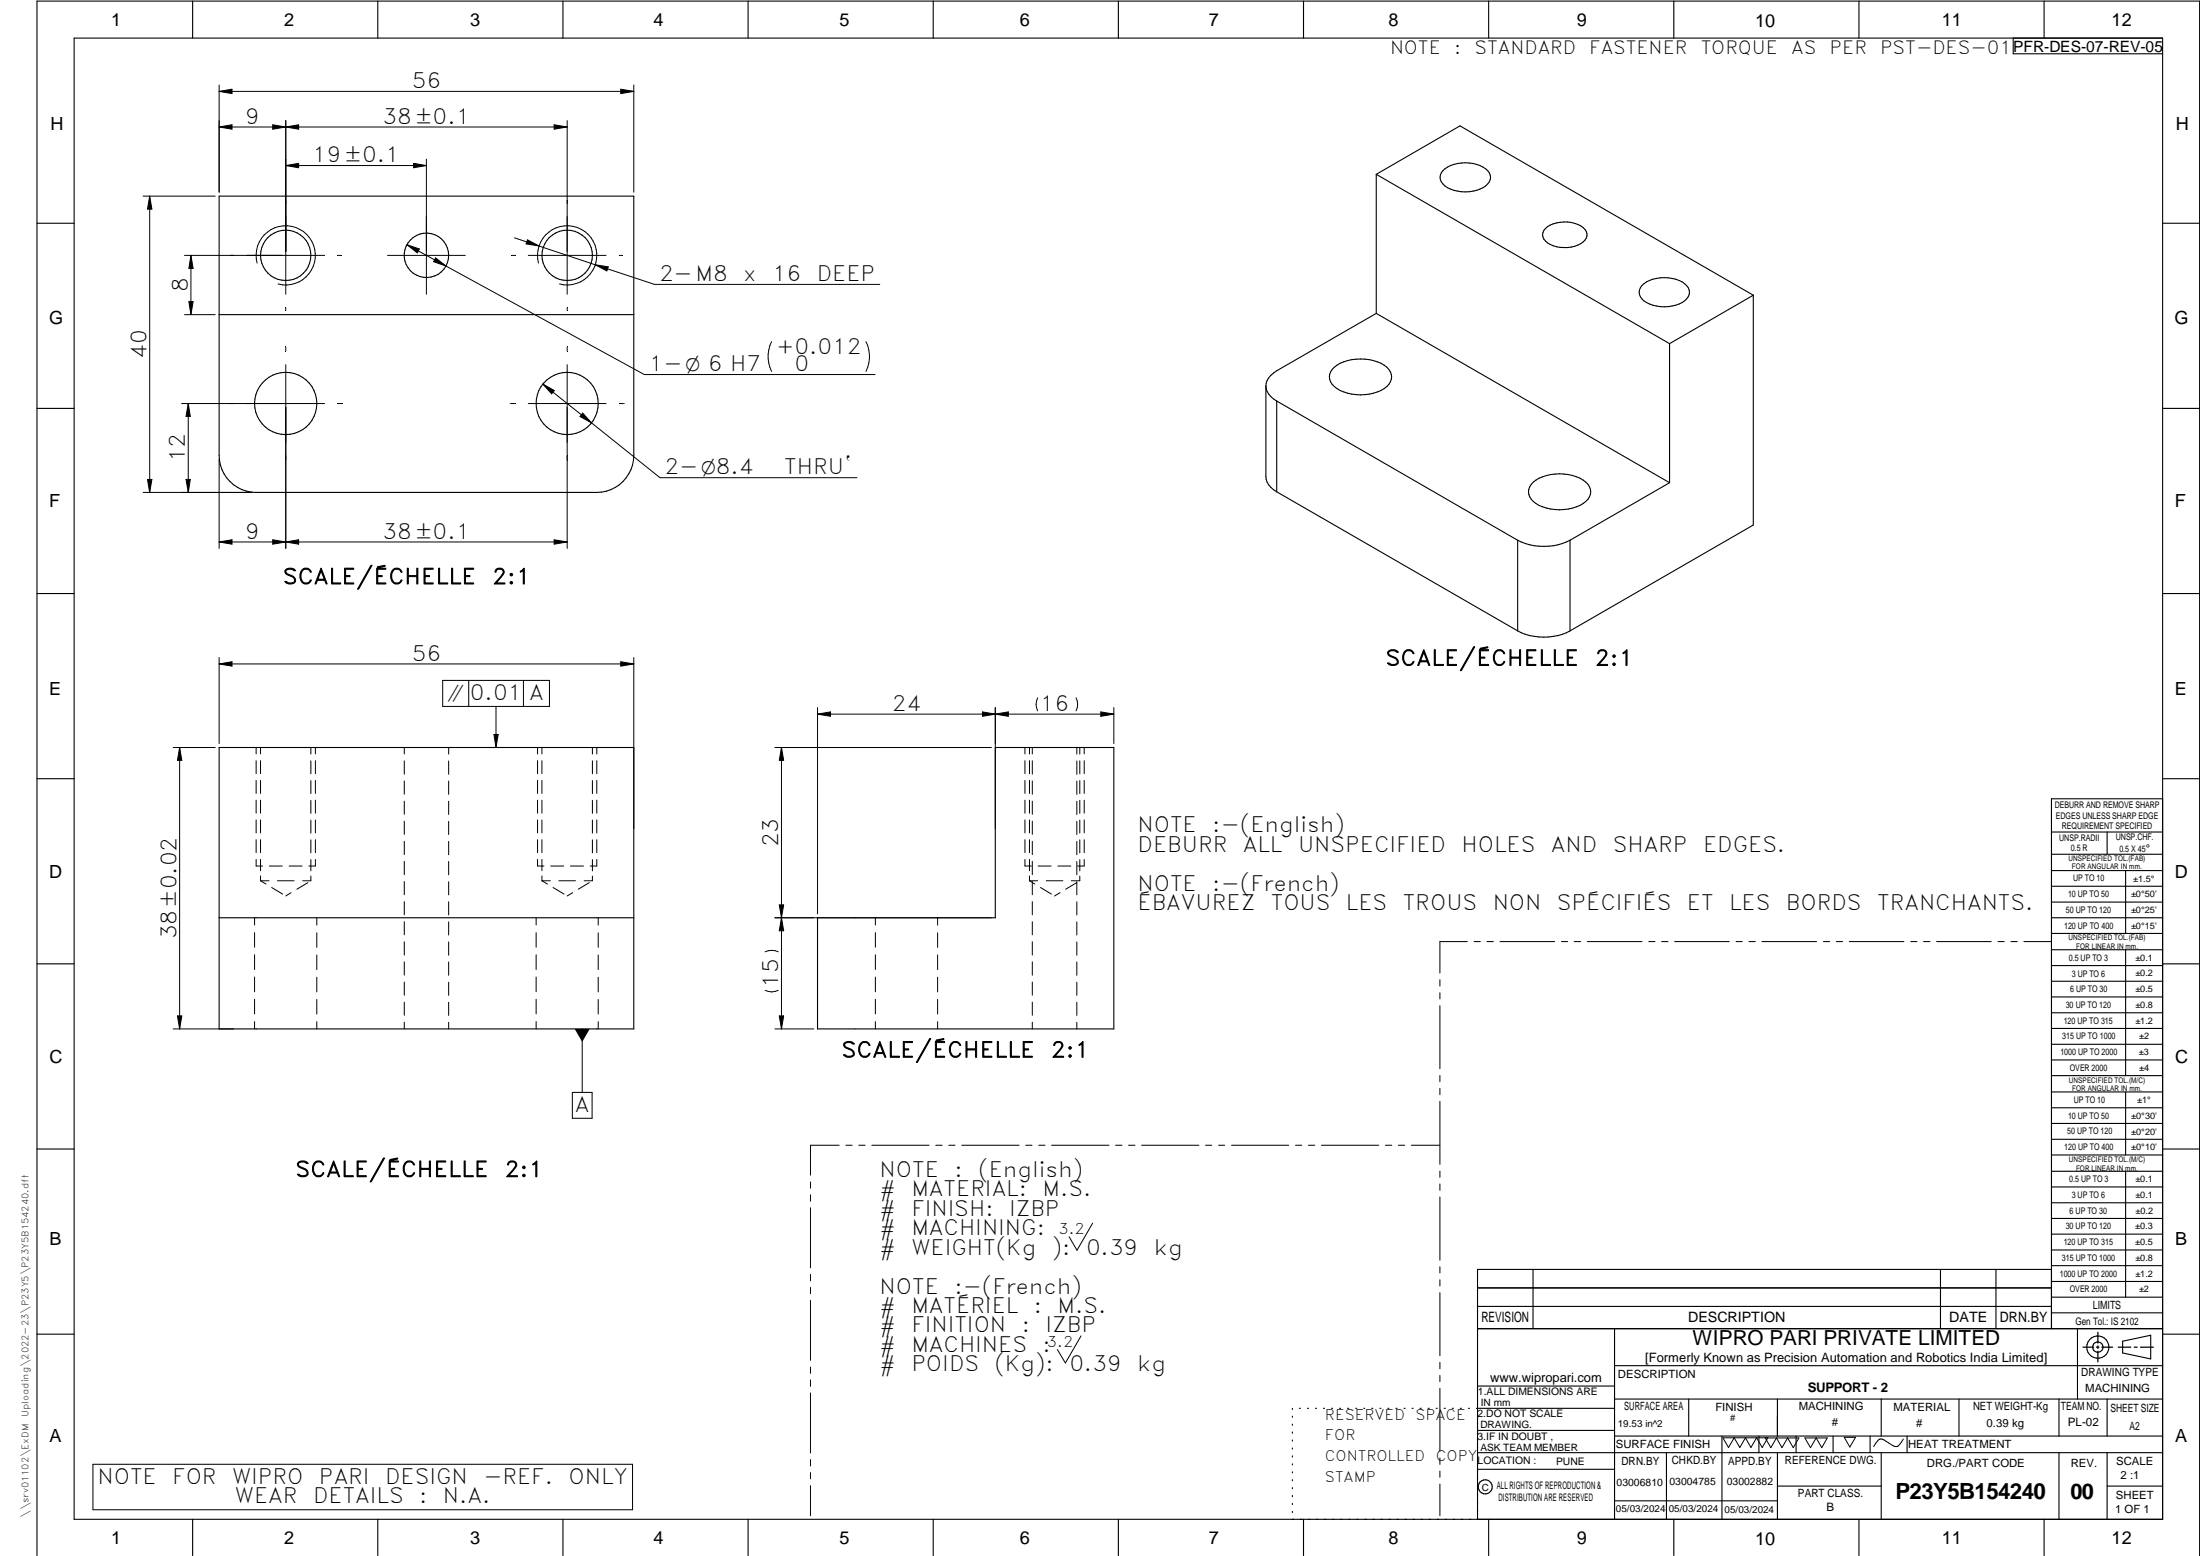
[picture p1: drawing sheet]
<svg xmlns="http://www.w3.org/2000/svg" width="594mm" height="420mm" viewBox="0 0 594 420" stroke-linecap="round" stroke-linejoin="round" font-family="sans-serif">
<g fill="none" stroke="#000" stroke-width=".3">
<path d="M20 10.3h564v400h-564zM52 .3v10M102 .3v10M152 .3v10M202 .3v10M252 .3v10M302 .3v10M352 .3v10M402 .3v10M452 .3v10M502 .3v10M543.6 10.3v4.2h40.4"/>
<path d="M552 .3v10M59.2 53h111.9v69.9a10 10 0 0 1-9.9 10.1h-92a10 10 0 0 1-10-10.1zM371.6 47.1v37.5M371.6 47.1l22.6-13.1 79.2 45.7M371.6 47.1l79.2 45.7M389.6 46.1a9.7 9.7 0 0 1 10.1-1.4 3.6 3.6 0 0 1 2.7 3.8 6.3 6.3 0 0 1-5.7 3.3 8.7 8.7 0 0 1-7.1-2.1 2.46 2.46 0 0 1 0-3.6zM10 60.3h10M417.3 61.7a8.5 8.5 0 0 1 10.7 .3 2.43 2.43 0 0 1-1.1 3.8 8.9 8.9 0 0 1-9.6-.7 2.22 2.22 0 0 1 0-3.4zM443.4 77.1a9.7 9.7 0 0 1 11.5-.5 2.68 2.68 0 0 1 0 4.6 9.9 9.9 0 0 1-11.5-.5 2.56 2.56 0 0 1 0-3.6zM473.4 79.7v62.1l-49.4 28.5M473.4 79.7l-22.6 13.1M584 60.3h10"/>
<path d="M59.2 85h111.9M359.7 99.7a11.5 11.5 0 0 1 11.2-2.3 6.3 6.3 0 0 1 4.8 3.7 4 4 0 0 1-2.8 4.4 12.8 12.8 0 0 1-12.6-1.1 3.2 3.2 0 0 1-.6-4.7zM371.6 84.6l-26.8 15.5a5.1 5.1 0 0 0-3 4.1M371.6 84.6l79.2 45.7M450.8 92.8v37.5M10 110.3h10M341.8 104.2a5 5 0 0 0 3 4.1M341.8 104.2v24.5a5 5 0 0 0 3 4.1M344.8 108.3l65 37.6M344.8 108.3v24.5M584 110.3h10M344.8 132.8l65 37.5"/>
<path d="M414.1 130.2a12.3 12.3 0 0 1 14.1 0 3.4 3.4 0 0 1-.7 5.8 12.5 12.5 0 0 1-13.4-.6 3.3 3.3 0 0 1 0-5.2zM450.8 130.3l-26.8 15.6M409.8 145.9v24.4M409.8 145.9a16 16 0 0 0 14.2 0M424 145.9v24.4M10 160.3h10M424 170.3a15.6 15.6 0 0 1-14.2 0M584 160.3h10M10 210.3h10M59.2 201.8h111.9v76h-111.9zM584 215.7h-30v143.1M584 210.3h10"/>
<path d="M554 224.7h30M554 230.7h30M554 235.1h30M554 239.3h30M569 224.7v6M574 235.1v17M59.2 247.8h111.9M220.8 247.8h48v-46h32v76h-80zM554 243.6h30M554 247.8h30M554 252.1h30M554 256.5h30"/>
<path d="M574 256.5v33.9M10 260.3h10M554 260.7h30M554 265h30M554 269.2h30M554 273.5h30M554 277.7h30M584 260.3h10M554 282h30M554 286.2h30M554 290.4h30M554 294.9h30"/>
<path d="M554 299.1h30M574 294.9v17M10 310.3h10M554 303.4h30M554 307.6h30M554 311.9h30M554 316.3h30M574 316.3v34M584 310.3h10M554 320.5h30M554 324.8h30M554 329h30"/>
<path d="M554 333.2h30M554 337.5h30M399 358.8h185M399 352.8h155M399 347.8h155M414 342.8v16M436 358.8v51.5M524 342.8v16M539 342.8v16M554 341.8h30M554 346h30M554 350.3h30"/>
<path d="M554 354.5h30M554 342.8h-155v67.5M561 358.8v19M10 360.3h10M399 374.3h37M436 368.8h148M436 377.8h148M456 377.8v10M480 377.8v10M508 377.8v10M529 377.8v10M556 377.8v10"/>
<path d="M569 377.8v10M573.2 362.2l7.6-1.6v6.3l-7.6-1.6zM584 360.3h10M349 380.3v.3M349 382.4v.3M349 384.6v.3M349 386.7v.3M349 388.8v.3M349 391v.3M349 393.1v.3M349 395.3v.3M349 397.4v.3"/>
<path d="M349 399.5v.3M350.9 380.3h.2M353.1 380.3h.2M355.2 380.3h.3M357.4 380.3h.3M359.6 380.3h.3M361.7 380.3h.3M363.9 380.3h.3M366.1 380.3h.3M368.3 380.3h.2M370.4 380.3h.3M372.6 380.3h.3"/>
<path d="M374.8 380.3h.3M376.9 380.3h.4M379.1 380.3h.3M381.3 380.3h.3M383.4 380.3h.4M385.6 380.3h.3M387.8 380.3h.3M390 380.3h.3M392.2 380.3h.3M394.3 380.3h.3M396.5 380.3h.3M398.7 380.3h37.3"/>
<path d="M399 386.2h37M399 396.7h37M436 387.8h148M450 392.3v18M465 387.8v22.5M475 387.8v4.5M480 392.3v18M485 387.8v4.5M495 387.8v4.5M505 387.8v4.5M508 392.3v18M515 387.8v4.5"/>
<path d="M556 392.3v18M569 392.3v18M584 392.3h-185M52 410.3v9.7M102 410.3v9.7M152 410.3v9.7M202 410.3v9.7M252 410.3v9.7M302 410.3v9.7M349 401.7v.3M349 403.8v.4M349 406v.3"/>
<path d="M349 408.1v.3M352 410.3v9.7M402 410.3v9.7M436 405.3h44M452 410.3v9.7M480 401.3h28M502 410.3v9.7M552 410.3v9.7M569 401.3h15M10 420v-419.7h584v419.7"/>
<circle cx="77.1" cy="69" r="6.8"/>
<circle cx="115.2" cy="68.9" r="6"/>
<circle cx="153.2" cy="69" r="6.8"/>
<circle cx="77.2" cy="109" r="8.4"/>
<circle cx="153.2" cy="109" r="8.4"/>
<circle cx="566.5" cy="363.8" r="2.99"/>
<circle cx="566.5" cy="363.7" r="1.41"/>
<circle cx="401.1" cy="401.5" r="1.9"/>
</g>
<path d="M566.5 359.7v3M562.5 363.8h2.9M566.1 363.8h.7M566.5 363.4v.7M566.5 364.9v2.8M567.6 363.8h2.9M572 363.8h3.4M576.3 363.8h.8M578 363.8h3.5" fill="none" stroke="#000" stroke-width=".34"/>
<g fill="none" stroke="#000" stroke-width=".27">
<path d="M59.2 34.3l3.4-.6v1.2zM59.2 22.9v29M59.2 24.7l3.4-.6v1.2zM59.2 24.7h111.9M59.2 34.3h94M73.7 33.7l6.9 1.2v-1.2l-6.9 1.2zM77.2 32.6v46.9M149.6 33.7l3.6 .6-3.6 .6zM153.2 32.6v46.9M167.6 24.1l3.5 .6-3.5 .6zM171.1 22.9v29M38.6 53h19.5"/>
<path d="M40.4 53l.6 3.5h-1.2zM40.4 53v80M77.2 44.7l3.4-.6v1.2zM77.2 44.7h37.9M111.7 44.1l3.4 .6-3.4 .6zM115.1 43v36.5M51.6 69l.5 3.5h-1.1zM51.6 69v16M69.4 71a8 8 0 0 1 7-10 8 8 0 0 1 8.7 8.6 8 8 0 0 1-10 7.1M87.7 69h-37.9M91.3 69h.7M104.6 69h21"/>
<path d="M109.9 66.1l64.1 35h62.3M109.9 66.1l3.3 1.1-.5 1.1zM117.6 69.6l2.8 2.2-3.3-1.1zM138.3 69h.7M138.9 64.2l21.8 7.3M142.4 64.8l3.2 1.6-3.5-.5zM142.7 69h21M145.6 66.4a8 8 0 0 0-.2 4.6M145.6 66.4a8 8 0 0 1 9.9-5.1 8 8 0 0 1 5.3 9.9 8 8 0 0 1-9.7 5.5M160.7 71.5l16 5.3h60.9M160.7 71.5l3.5 .6-.3 1.1zM167.3 69h.7"/>
<path d="M49.8 85h8.3M51 81.4h1.1l-.5 3.6zM77.2 83.1v.7M77.2 93.8v.9M77.2 98.5v49.6M153.2 83.1v.7M153.2 93.8v.9M153.2 98.5v49.6M208.4 92.2a9 9 0 0 0 0 8.1M233.8 92.2a9 9 0 0 1 0 8.1M49.1 109h38.6M50.8 109v24"/>
<path d="M50.8 109l.6 3.4h-1.2zM91.3 109h1M137.7 109h.1M138 109h1M142.7 109h21M146.6 103.7l13.1 10.5M146.6 103.7l3.1 1.8-.7 .8zM157.3 111.5l2.4 2.7-3.1-1.7zM159.7 114.2l18.5 14.8h53.2M167.3 109h1M168.5 109h.1M38.6 133h29.5"/>
<path d="M39.8 129.5h1.2l-.6 3.5zM50.2 129.5h1.2l-.6 3.5zM59.2 124v24.1M59.2 146.3l3.4-.5v1.1zM59.2 146.3h94M73.7 145.8l6.9 1.1v-1.1l-6.9 1.1zM149.6 145.8l3.6 .5-3.6 .6zM59.2 179.3l3.4-.6v1.2zM59.2 179.3h111.9M59.2 177.5v23.3M167.6 178.7l3.5 .6-3.5 .6zM171.1 177.5v46.3"/>
<path d="M119.5 183.7h28.9v7.1h-28.9zM126.6 183.7v7.1M133.4 198.3h1.1l-.6 3.5zM133.9 190.8v11M141.3 183.7v7.1M220.8 191.1v55.7M220.8 192.8l3.5-.6v1.2zM220.8 192.8h80M265.3 192.2v1.2l7-1.2v1.2zM268.8 191.1v32.7M280.2 188.4a3.9 3.9 0 0 0 0 3.5M290.6 188.4a3.9 3.9 0 0 1 0 3.5"/>
<path d="M297.3 192.2l3.5 .6-3.5 .6zM300.8 191.1v9.7M46.8 201.8h11.3M48.5 201.8l.6 3.5h-1.2zM48.5 201.8v76M69.2 201.8v1.8M69.2 205.4v3.5M69.2 210.7v3.5M69.2 216.1v3.5M70.4 201.8v1.8M70.4 205.4v3.5M70.4 210.7v3.5"/>
<path d="M70.4 216.1v3.5M83.9 201.8v1.8M83.9 205.4v3.6M83.9 210.8v3.5M83.9 216.1v3.5M85.2 201.8v1.8M85.2 205.4v3.5M85.2 210.7v3.5M85.2 216.1v3.5M109.2 201.8v1.8M109.2 205.4v3.6M109.2 210.9v3.6"/>
<path d="M109.2 216.3v3.6M121.2 201.8v1.8M121.2 205.5v3.6M121.2 210.9v3.6M121.2 216.4v3.5M145.2 201.8v1.8M145.2 205.4v3.5M145.2 210.7v3.5M145.2 216.1v3.5M146.3 201.8v1.8M146.3 205.4v3.5M146.3 210.7v3.5"/>
<path d="M146.3 216.1v3.5M160 201.8v1.8M160 205.4v3.6M160 210.8v3.5M160 216.1v3.5M161.2 201.8v1.8M161.2 205.4v3.5M161.2 210.7v3.5M161.2 216.1v3.5M209.2 201.8h58.5M211 201.8l.6 3.5h-1.2zM211 201.8v76"/>
<path d="M276.8 201.8v1.8M276.8 205.4v3.5M276.8 210.7v3.5M276.8 216.1v3.5M278 201.8v1.8M278 205.4v3.5M278 210.7v3.5M278 216.1v3.5M278.8 201.8v1.8M278.8 205.4v3.6M278.8 210.9v3.6M278.8 216.3v3.6"/>
<path d="M290.8 201.8v1.8M290.8 205.5v3.6M290.8 210.9v3.6M290.8 216.4v3.5M291.6 201.8v1.8M291.6 205.4v3.6M291.6 210.8v3.5M291.6 216.1v3.5M292.8 201.8v1.8M292.8 205.4v3.5M292.8 210.7v3.5M292.8 216.1v3.5"/>
<path d="M69.2 221.4v3.5M69.2 226.7v3.6M69.2 232.1v1.7h1.7M70.4 221.4v3.5M70.4 226.7v3.6M70.4 232.1v3M70.4 237.8l1.4 .9M70.4 237.8h2.2M70.4 236.5v1.3M72.7 233.8h3.5M73.4 239.6l2.9 1.8M74.9 237.8h4.5"/>
<path d="M78.1 233.8h3.5M83.1 238.3l-2.9 1.8M83.9 221.4v3.6M83.9 226.8v3.5M83.9 232.1v3.1M83.9 236.6v1.2h-2.2M85.2 221.4v3.5M85.2 226.7v3.6M85.2 232.1v1.7h-1.8M109.2 221.7v3.6M109.2 227.2v3.6M109.2 232.6v3.6"/>
<path d="M109.2 238v3.6M121.2 221.8v3.5M121.2 227.2v3.6M121.2 232.6v3.6M121.2 238.1v3.5M145.2 232.1v1.7h1.7M145.2 221.4v3.5M145.2 226.7v3.6M146.3 236.5v1.3M146.3 221.4v3.5M146.3 226.7v3.6M146.3 232.1v3"/>
<path d="M146.3 237.8l1.5 .9M146.3 237.8h2.3M148.7 233.8h3.5M149.3 239.6l3 1.8M150.9 237.8h4.5M154 233.8h3.6M159.1 238.3l-2.9 1.8M160 236.6v1.2h-2.3M160 221.4v3.6M160 226.8v3.5M160 232.1v3.1M161.2 232.1v1.7h-1.8"/>
<path d="M161.2 221.4v3.5M161.2 226.7v3.6M276.8 232.1v1.7h1.7M276.8 221.4v3.5M276.8 226.7v3.6M278 237.8h2.2M278 221.4v3.5M278 226.7v3.6M278 232.1v3M278 236.5v1.3M278 237.8l1.4 .9M278.8 221.7v3.6"/>
<path d="M278.8 227.2v3.6M278.8 232.6v3.6M278.8 238v3.6M280.3 233.8h3.5M281 239.6l2.9 1.8M282.5 237.8h4.5M285.7 233.8h3.5M290.7 238.3l-2.9 1.8M290.8 221.8v3.5M290.8 227.2v3.6M290.8 232.6v3.6M290.8 238.1v3.5"/>
<path d="M291.6 236.6v1.2h-2.3M291.6 221.4v3.6M291.6 226.8v3.5M291.6 232.1v3.1M292.8 232.1v1.7h-1.8M292.8 221.4v3.5M292.8 226.7v3.6M68.7 247.8v2M68.7 251.8v4M68.7 257.8v4M78.6 241l-1.4 .9M85.5 247.8v2"/>
<path d="M85.5 251.9v3.9M85.5 257.9v3.9M109.2 243.5v3.5M109.2 248.9v3.5M109.2 254.3v3.6M109.2 259.7v3.6M121.2 243.5v3.6M121.2 248.9v3.6M121.2 254.3v3.6M121.2 259.8v3.6M144.8 247.8v2M144.8 251.8v4"/>
<path d="M144.8 257.8v4M154.6 241l-1.4 .9M161.5 247.8v2M161.5 251.9v3.9M161.5 257.9v3.9M209.2 247.8h58.5M210.1 257a4.2 4.2 0 0 0-3.5 0M210.4 244.3h1.2l-.6 3.5zM211 247.8l.6 3.5h-1.2zM236.4 247.8v2M236.4 251.8v4M236.4 257.8v4"/>
<path d="M253.2 247.8v2M253.2 251.9v3.9M253.2 257.9v3.9M278.8 243.5v3.5M278.8 248.9v3.5M278.8 254.3v3.6M278.8 259.7v3.6M286.3 241l-1.5 .9M290.8 243.5v3.6M290.8 248.9v3.6M290.8 254.3v3.6M290.8 259.8v3.6"/>
<path d="M396.2 254.3h-7.4v8.5M398.1 254.3h1.6M401.5 254.3h1.8M405 254.3h14.8M421.6 254.3h1.7M425.1 254.3h1.7M428.6 254.3h14.8M445.2 254.3h1.7M448.7 254.3h1.7M452.2 254.3h14.8M468.8 254.3h1.7M472.3 254.3h1.7"/>
<path d="M475.8 254.3h14.8M492.4 254.3h1.7M495.8 254.3h1.8M499.4 254.3h14.7M516 254.3h1.6M519.4 254.3h1.8M522.9 254.3h14.8M539.5 254.3h1.7M543 254.3h1.7M546.5 254.3h7.4M46.8 277.8h16.3M47.9 274.3h1.2l-.6 3.5z"/>
<path d="M68.7 263.8v4M68.7 269.8v4M68.7 275.8v2M85.5 263.9v3.9M85.5 269.9v3.9M85.5 275.9v1.9M109.2 265.2v3.5M109.2 270.6v3.6M109.2 276v1.8M121.2 265.2v3.6M121.2 270.6v3.6M121.2 276.1v1.7"/>
<path d="M144.8 263.8v4M144.8 269.8v4M144.8 275.8v2M157.2 277.8v17.2M161.5 263.9v3.9M161.5 269.9v3.9M161.5 275.9v1.9M209.2 277.8h10.5M210.1 267.4a3.9 3.9 0 0 1-3.5 0M210.4 274.3h1.2l-.6 3.5zM236.4 263.8v4M236.4 269.8v4"/>
<path d="M236.4 275.8v2M253.2 263.9v3.9M253.2 269.9v3.9M253.2 275.9v1.9M278.8 265.2v3.5M278.8 270.6v3.6M278.8 276v1.8M290.8 265.2v3.6M290.8 270.6v3.6M290.8 276.1v1.7M388.8 264.5v1.8M388.8 268.1v1.6"/>
<path d="M388.8 271.6v17M154.6 295h5.3v7h-5.3zM388.8 290.4v1.7M388.8 293.9v1.7M388.8 297.4v17M218.9 319.2v1.6M226.6 309.2h-7.7v8.1M228.4 309.2h1.7M231.9 309.2h1.7M235.4 309.2h15.5M252.7 309.2h1.7M256.2 309.2h1.7"/>
<path d="M259.7 309.2h15.5M277 309.2h1.7M280.5 309.2h1.7M284 309.2h15.5M301.2 309.2h1.8M304.8 309.2h1.7M308.3 309.2h15.5M325.5 309.2h1.7M329.1 309.2h1.6M332.6 309.2h15.4M349.8 309.2h1.7M353.3 309.2h1.7"/>
<path d="M356.8 309.2h15.5M374.1 309.2h1.7M377.6 309.2h1.7M381.1 309.2h7.7M388.8 316.2v1.7M388.8 319.7v1.7M218.9 322.6v1.8M218.9 326.1v16.2M295.1 330.3l-4.3 7.3-2.1-3.6M388.8 323.2v17.1M218.9 344.1v1.8M218.9 347.6v1.7"/>
<path d="M218.9 351.2v16.1M388.8 342.1v1.6M388.8 345.6v1.7M388.8 349v17.1M218.9 369.1v1.7M218.9 372.6v1.8M218.9 376.1v16.2M291.9 360.7l-4.2 7.3-2.2-3.6M388.8 367.9v1.7M388.8 371.4v1.7M388.8 374.9v17M25.1 395.4h145.7v12.3h-145.7z"/>
<path d="M218.9 394.1v1.8M218.9 397.6v1.7M388.8 393.7v1.7M388.8 397.2v1.7M465.2 388.2h12.2l-1.5 2.7-1.6-2.7-1.5 2.7-1.5-2.7-1.5 2.7-1.5-2.7-1.5 2.7zM476.7 388.3h9.1l-1.6 2.6-1.5-2.6-1.5 2.6-1.5-2.6-1.5 2.6zM487.4 388.3h6l-1.5 2.6-1.5-2.6-1.5 2.6zM498 388.1h3.1l-1.6 2.6zM514 388.6l-1.1 1.5a1.2 1.2 0 0 1-1.8 .3l-1.8-1.2a1.55 1.55 0 0 0-1.6-.6 1.55 1.55 0 0 0-1.2 1.1l-.5 .9M218.9 401.2v8.1M388.8 400.7v8.6"/>
</g>
<g fill="#000">
<path d="M59.2 24.7l3.4-.6v1.2zM59.2 34.3l3.4-.6v1.2zM73.7 33.7l3.5 .6-3.5 .6zM77.2 34.3l3.4-.6v1.2zM149.6 33.7l3.6 .6-3.6 .6zM167.6 24.1l3.5 .6-3.5 .6zM40.4 53l.6 3.5h-1.2zM77.2 44.7l3.4-.6v1.2zM111.7 44.1l3.4 .6-3.4 .6zM51.6 69l.5 3.5h-1.1zM109.9 66.1l3.3 1.1-.5 1.1zM117.6 69.6l2.8 2.2-3.3-1.1z"/>
<path d="M142.4 64.8l3.2 1.6-3.5-.5zM160.7 71.5l3.5 .6-.3 1.1zM51 81.4h1.1l-.5 3.6zM50.8 109l.6 3.4h-1.2zM146.6 103.7l3.1 1.8-.7 .8zM157.3 111.5l2.4 2.7-3.1-1.7zM39.8 129.5h1.2l-.6 3.5zM50.2 129.5h1.2l-.6 3.5zM59.2 146.3l3.4-.5v1.1zM73.7 145.8l3.5 .5-3.5 .6zM77.2 146.3l3.4-.5v1.1zM149.6 145.8l3.6 .5-3.6 .6z"/>
<path d="M59.2 179.3l3.4-.6v1.2zM167.6 178.7l3.5 .6-3.5 .6zM133.4 198.3h1.1l-.6 3.5zM220.8 192.8l3.5-.6v1.2zM265.3 192.2l3.5 .6-3.5 .6zM268.8 192.8l3.5-.6v1.2zM297.3 192.2l3.5 .6-3.5 .6zM48.5 201.8l.6 3.5h-1.2zM211 201.8l.6 3.5h-1.2zM211 247.8l.6 3.5h-1.2zM210.4 244.3h1.2l-.6 3.5zM47.9 274.3h1.2l-.6 3.5z"/>
<path d="M155.2 277.8h4.1l-2.1 3.5zM210.4 274.3h1.2l-.6 3.5z"/>
</g>
<text font-size="6" x="511.8" y="404.8">P23Y5B154240</text>
<text font-size="5.9" x="559.1" y="404.7">00</text>
<g font-size="5.7">
<text x="111.2" y="23.8">56</text>
<text x="66.2" y="33.4">9</text>
<text x="103.3" y="33.4">38±0.1</text>
<text x="84.3" y="43.8">19±0.1</text>
<text x="178" y="75.9">2-M8</text>
<text x="200.7" y="75.9">x</text>
<text x="208.5" y="75.9">16</text>
<text x="220.5" y="75.9">DEEP</text>
<text x="50.7" y="78.9" transform="rotate(-90 50.7 78.9)">8</text>
<text x="209.6" y="95.7">+0.012</text>
<text x="39.5" y="96.9" transform="rotate(-90 39.5 96.9)">40</text>
<text x="175.2" y="100.3">1-O 6 H7</text>
<text x="214.5" y="100.3">0</text>
<text x="49.9" y="124.9" transform="rotate(-90 49.9 124.9)">12</text>
<text x="179.4" y="128.1">2-O8.4</text>
<text x="211.8" y="128.1">THRU`</text>
<text x="66.2" y="145.5">9</text>
<text x="103.3" y="145.5">38±0.1</text>
<text x="76.4" y="157.7">SCALE/ÉCHELLE</text>
<text x="132.9" y="157.7">2:1</text>
<text x="111.2" y="178.4">56</text>
<text x="374.1" y="179.7">SCALE/ÉCHELLE</text>
<text x="430.7" y="179.7">2:1</text>
<text x="126.9" y="189">0.01 A</text>
<text x="240.8" y="191.9">24</text>
<text x="280.8" y="191.9">16</text>
<text x="307.2" y="224.8">NOTE</text>
<text x="327.3" y="224.8">:-(English)</text>
<text x="210.1" y="228.8" transform="rotate(-90 210.1 228.8)">23</text>
<text x="307.2" y="230">DEBURR</text>
<text x="335.6" y="230">ALL</text>
<text x="350.5" y="230">UNSPECIFIED</text>
<text x="394.6" y="230">HOLES</text>
<text x="418.8" y="230">AND</text>
<text x="435.5" y="230">SHARP</text>
<text x="459.9" y="230">EDGES.</text>
<text x="307.2" y="240.5">NOTE</text>
<text x="307.2" y="245.8">ÉBAVUREZ</text>
<text x="327.3" y="240.5">:-(French)</text>
<text x="343.2" y="245.8">TOUS</text>
<text x="363.5" y="245.8">LES</text>
<text x="378.8" y="245.8">TROUS</text>
<text x="403.1" y="245.8">NON</text>
<text x="420.4" y="245.8">SPÉCIFIÉS</text>
<text x="455.5" y="245.8">ET</text>
<text x="466.9" y="245.8">LES</text>
<text x="482.3" y="245.8">BORDS</text>
<text x="506.9" y="245.8">TRANCHANTS.</text>
<text x="47.6" y="253.7" transform="rotate(-90 47.6 253.7)">38±0.02</text>
<text x="210.1" y="266.8" transform="rotate(-90 210.1 266.8)">15</text>
<text x="227.2" y="285.5">SCALE/ÉCHELLE</text>
<text x="283.8" y="285.5">2:1</text>
<text x="155.2" y="300.2">A</text>
<text x="79.7" y="317.8">SCALE/ÉCHELLE</text>
<text x="136.3" y="317.8">2:1</text>
<text x="237.5" y="317.8">NOTE</text>
<text x="257.7" y="317.8">:</text>
<text x="264.1" y="317.8">(English)</text>
<text x="237.5" y="323">#</text>
<text x="246.1" y="323">MATERIAL:</text>
<text x="281.5" y="323">M.S.</text>
<text x="237.5" y="328.3">#</text>
<text x="246.1" y="328.3">FINISH:</text>
<text x="272.5" y="328.3">IZBP</text>
<text x="237.5" y="333.5">#</text>
<text x="246.1" y="333.5">MACHINING:</text>
<text x="237.5" y="338.8">#</text>
<text x="246.1" y="338.8">WEIGHT(Kg</text>
<text x="284" y="338.8">):</text>
<text x="293.3" y="338.8">0.39</text>
<text x="311.6" y="338.8">kg</text>
<text x="237.5" y="349.3">NOTE</text>
<text x="257.7" y="349.3">:-(French)</text>
<text x="237.5" y="354.5">#</text>
<text x="237.5" y="359.8">#</text>
<text x="246.1" y="359.8">FINITION</text>
<text x="246.1" y="354.5">MATÉRIEL</text>
<text x="275.9" y="359.8">:</text>
<text x="279.2" y="354.5">:</text>
<text x="282.3" y="359.8">IZBP</text>
<text x="285.6" y="354.5">M.S.</text>
<text x="237.5" y="365">#</text>
<text x="246.1" y="365">MACHINES</text>
<text x="281.5" y="365">:</text>
<text x="237.5" y="370.3">#</text>
<text x="246.1" y="370.3">POIDS</text>
<text x="268.5" y="370.3">(Kg):</text>
<text x="288.8" y="370.3">0.39</text>
<text x="307.1" y="370.3">kg</text>
<text x="26.3" y="400.6">NOTE</text>
<text x="46.5" y="400.6">FOR</text>
<text x="62.7" y="400.6">WIPRO</text>
<text x="86.1" y="400.6">PARI</text>
<text x="104" y="400.6">DESIGN</text>
<text x="130.5" y="400.6">-REF.</text>
<text x="153.5" y="400.6">ONLY</text>
<text x="63.4" y="405.9">WEAR</text>
<text x="84.5" y="405.9">DETAILS</text>
<text x="113.2" y="405.9">:</text>
<text x="119.6" y="405.9">N.A.</text>
</g>
<text font-size="5.6" x="457" y="363.2">WIPRO PARI PRIVATE LIMITED</text>
<text font-size="5.4" x="120.8" y="189">i</text>
<g font-size="4.9">
<text x="30" y="6.9">1</text>
<text x="76.7" y="6.9">2</text>
<text x="127" y="6.9">3</text>
<text x="176.5" y="6.9">4</text>
<text x="226.7" y="6.9">5</text>
<text x="275.4" y="6.9">6</text>
<text x="326.4" y="6.9">7</text>
<text x="375" y="6.9">8</text>
<text x="425.8" y="6.9">9</text>
<text x="473.9" y="7.3">10</text>
<text x="524.3" y="6.9">11</text>
<text x="570.2" y="6.9">12</text>
<text x="375.4" y="14.5">NOTE</text>
<text x="392.7" y="14.5">:</text>
<text x="398.2" y="14.5">STANDARD</text>
<text x="429.2" y="14.5">FASTENER</text>
<text x="459.2" y="14.5">TORQUE</text>
<text x="483.7" y="14.5">AS</text>
<text x="494.1" y="14.5">PER</text>
<text x="507.7" y="14.5">PST-DES-01</text>
<text x="13.6" y="35.1">H</text>
<text x="587.6" y="35.1">H</text>
<text x="13.2" y="87.5">G</text>
<text x="587.2" y="87.5">G</text>
<text x="13.2" y="137">F</text>
<text x="587.2" y="137">F</text>
<text x="13.2" y="187.6">E</text>
<text x="587.2" y="187.6">E</text>
<text x="13.2" y="237">D</text>
<text x="587.2" y="237">D</text>
<text x="13.4" y="287.1">C</text>
<text x="587.4" y="287.1">C</text>
<text x="13.4" y="336.2">B</text>
<text x="587.4" y="336.2">B</text>
<text x="13.4" y="389.3">A</text>
<text x="587.4" y="389.3">A</text>
<text x="30" y="416.9">1</text>
<text x="76.7" y="416.9">2</text>
<text x="127" y="416.9">3</text>
<text x="176.5" y="416.9">4</text>
<text x="226.7" y="416.9">5</text>
<text x="275.4" y="416.9">6</text>
<text x="326.4" y="416.9">7</text>
<text x="375" y="416.9">8</text>
<text x="425.8" y="416.9">9</text>
<text x="473.9" y="417.3">10</text>
<text x="524.3" y="416.9">11</text>
<text x="570.2" y="416.9">12</text>
</g>
<text font-size="4.2" x="543.6" y="14">PFR-DES-07-REV-05</text>
<g font-size="4">
<text x="285.8" y="333.3">3.2</text>
<text x="282.7" y="363.8">3.2</text>
</g>
<g font-size="3.9">
<text x="400" y="357.1">REVISION</text>
<text x="455.9" y="357.1">DESCRIPTION</text>
<text x="526.4" y="357.1">DATE</text>
<text x="540" y="357.1">DRN.BY</text>
<text x="357.8" y="383.3">RESERVED</text>
<text x="382.3" y="383.3">SPACE</text>
<text x="357.8" y="388.9">FOR</text>
<text x="357.8" y="394.5">CONTROLLED</text>
<text x="387.8" y="394.5">COPY</text>
<text x="357.8" y="400">STAMP</text>
</g>
<text font-size="3.6" x="488.2" y="375.8">SUPPORT - 2</text>
<g font-size="3.5">
<text x="444.3" y="367.7">[Formerly Known as Precision Automation and Robotics India Limited]</text>
<text x="402.4" y="373.3">www.wipropari.com</text>
</g>
<g font-size="3.1">
<text x="565.1" y="353.5">LIMITS</text>
<text x="562" y="371.7">DRAWING TYPE</text>
<text x="436.9" y="372.1">DESCRIPTION</text>
<text x="563.1" y="375.9">MACHINING</text>
<text x="438.6" y="380.8">SURFACE AREA</text>
<text x="463.2" y="380.9">FINISH</text>
<text x="485.7" y="380.8">MACHINING</text>
<text x="511.3" y="380.9">MATERIAL</text>
<text x="532.8" y="380.7">NET WEIGHT-Kg</text>
<text x="556.5" y="380.7">TEAM NO.</text>
<text x="569.9" y="381.2">SHEET SIZE</text>
<text x="494.6" y="385.1">#</text>
<text x="517.4" y="385.3">#</text>
<text x="536.4" y="385.3">0.39 kg</text>
<text x="558.4" y="385.1">PL-02</text>
<text x="575" y="386.1">A2</text>
<text x="436.3" y="391">SURFACE FINISH</text>
<text x="437.8" y="395.5">DRN.BY</text>
<text x="451.4" y="395.4">CHKD.BY</text>
<text x="466.6" y="395.5">APPD.BY</text>
<text x="482" y="395.4">REFERENCE DWG.</text>
<text x="515.3" y="391.1">HEAT TREATMENT</text>
<text x="571.4" y="395.6">SCALE</text>
<text x="520.4" y="396.2">DRG./PART CODE</text>
<text x="559.2" y="396.1">REV.</text>
<text x="572.6" y="399.5">2 :1</text>
<text x="485.5" y="404.3">PART CLASS.</text>
<text x="493.2" y="407.9">B</text>
<text x="571.4" y="404.7">SHEET</text>
<text x="571.2" y="408.4">1 OF 1</text>
</g>
<text font-size="3" x="579.5" y="230.1">°</text>
<g font-size="2.8">
<text x="560.4" y="357.7">Gen Tol.: IS 2102</text>
<text x="399.1" y="376.6">1.ALL DIMENSIONS ARE</text>
<text x="399" y="382.7">2.DO NOT SCALE</text>
<text x="399" y="388.7">3.IF IN DOUBT ,</text>
<text x="399" y="395.4">LOCATION :</text>
<text x="420.2" y="395.6">PUNE</text>
<text x="404.2" y="402">ALL RIGHTS OF REPRODUCTION &amp;</text>
<text x="436.5" y="401.2">03006810</text>
<text x="450.8" y="400.9">03004785</text>
<text x="466.3" y="401">03002882</text>
<text x="404.7" y="405.4">DISTRIBUTION ARE RESERVED</text>
</g>
<g font-size="2.7">
<text x="399.9" y="379.7">IN mm</text>
<text x="399.7" y="385.7">DRAWING.</text>
<text x="436.9" y="385.4">19.53 in^2</text>
<text x="399.7" y="391.8">ASK TEAM MEMBER</text>
<text x="400.1" y="402.5">C</text>
<text x="436.4" y="408.3">05/03/2024</text>
<text x="450.6" y="408.4">05/03/2024</text>
<text x="465.7" y="408.5">05/03/2024</text>
</g>
<g font-size="2.5">
<text x="554.9" y="218.3">DEBURR AND REMOVE SHARP</text>
<text x="555.2" y="221">EDGES UNLESS SHARP EDGE</text>
<text x="556.1" y="227.1">UNSP.RADII</text>
<text x="556.8" y="223.8">REQUIREMENT SPECIFIED</text>
<text x="571.4" y="226.9">UNSP.CHF.</text>
<text x="559.2" y="229.9">0.5 R</text>
<text x="572.3" y="230.1">0.5 X 45</text>
<text x="559.8" y="238">UP TO 10</text>
<text x="576.1" y="238.1">±1.5°</text>
<text x="558.5" y="242.2">10 UP TO 50</text>
<text x="575.5" y="242.3">±0°50'</text>
<text x="557.4" y="250.7">120 UP TO 400</text>
<text x="557.9" y="246.5">50 UP TO 120</text>
<text x="575.5" y="250.7">±0°15'</text>
<text x="575.5" y="246.5">±0°25'</text>
<text x="558.7" y="259.4">0.5 UP TO 3</text>
<text x="559.5" y="263.7">3 UP TO 6</text>
<text x="576.6" y="263.6">±0.2</text>
<text x="576.6" y="259.4">±0.1</text>
<text x="559" y="267.9">6 UP TO 30</text>
<text x="576.6" y="267.9">±0.5</text>
<text x="557.8" y="272.2">30 UP TO 120</text>
<text x="576.6" y="272.2">±0.8</text>
<text x="556.9" y="280.7">315 UP TO 1000</text>
<text x="557.3" y="276.4">120 UP TO 315</text>
<text x="576.6" y="276.4">±1.2</text>
<text x="577.7" y="280.7">±2</text>
<text x="556.4" y="284.9">1000 UP TO 2000</text>
<text x="577.6" y="284.9">±3</text>
<text x="558.9" y="289.2">OVER 2000</text>
<text x="577.7" y="289.3">±4</text>
<text x="560" y="297.9">UP TO 10</text>
<text x="577.1" y="297.9">±1°</text>
<text x="558.5" y="302.1">10 UP TO 50</text>
<text x="575.5" y="302.1">±0°30'</text>
<text x="557.4" y="310.6">120 UP TO 400</text>
<text x="558.2" y="306.3">50 UP TO 120</text>
<text x="575.5" y="310.6">±0°10'</text>
<text x="575.5" y="306.4">±0°20'</text>
<text x="558.8" y="319.2">0.5 UP TO 3</text>
<text x="559.4" y="323.4">3 UP TO 6</text>
<text x="576.6" y="319.2">±0.1</text>
<text x="576.6" y="323.5">±0.1</text>
<text x="558.9" y="327.7">6 UP TO 30</text>
<text x="576.7" y="327.7">±0.2</text>
<text x="557.8" y="332">30 UP TO 120</text>
<text x="576.6" y="332">±0.3</text>
<text x="556.8" y="340.5">315 UP TO 1000</text>
<text x="557.3" y="336.3">120 UP TO 315</text>
<text x="576.6" y="336.3">±0.5</text>
<text x="576.6" y="340.5">±0.8</text>
<text x="556.2" y="344.7">1000 UP TO 2000</text>
<text x="576.6" y="344.7">±1.2</text>
<text x="558.9" y="349">OVER 2000</text>
<text x="577.6" y="349">±2</text>
<text x="467.2" y="383.8">#</text>
</g>
<g font-size="2.4">
<text x="7.7" y="382.7" transform="rotate(-90 7.7 382.7)">Uploading\2022-23\P23Y5\P23Y5B154240.dft</text>
<text x="7.7" y="409.8" transform="rotate(-90 7.7 409.8)">\\srv01102\ExDM</text>
</g>
<g font-size="2.1">
<text x="558.5" y="232.4">UNSPECIFIED TOL.(FAB)</text>
<text x="559.5" y="234.7">FOR ANGULAR IN mm.</text>
<text x="558.6" y="253.9">UNSPECIFIED TOL.(FAB)</text>
<text x="560.7" y="256.3">FOR LINEAR IN mm.</text>
<text x="558.7" y="292.3">UNSPECIFIED TOL.(M/C)</text>
<text x="559.6" y="294.7">FOR ANGULAR IN mm.</text>
<text x="558.7" y="313.7">UNSPECIFIED TOL.(M/C)</text>
<text x="560.6" y="316.1">FOR LINEAR IN mm.</text>
</g>
</svg>
